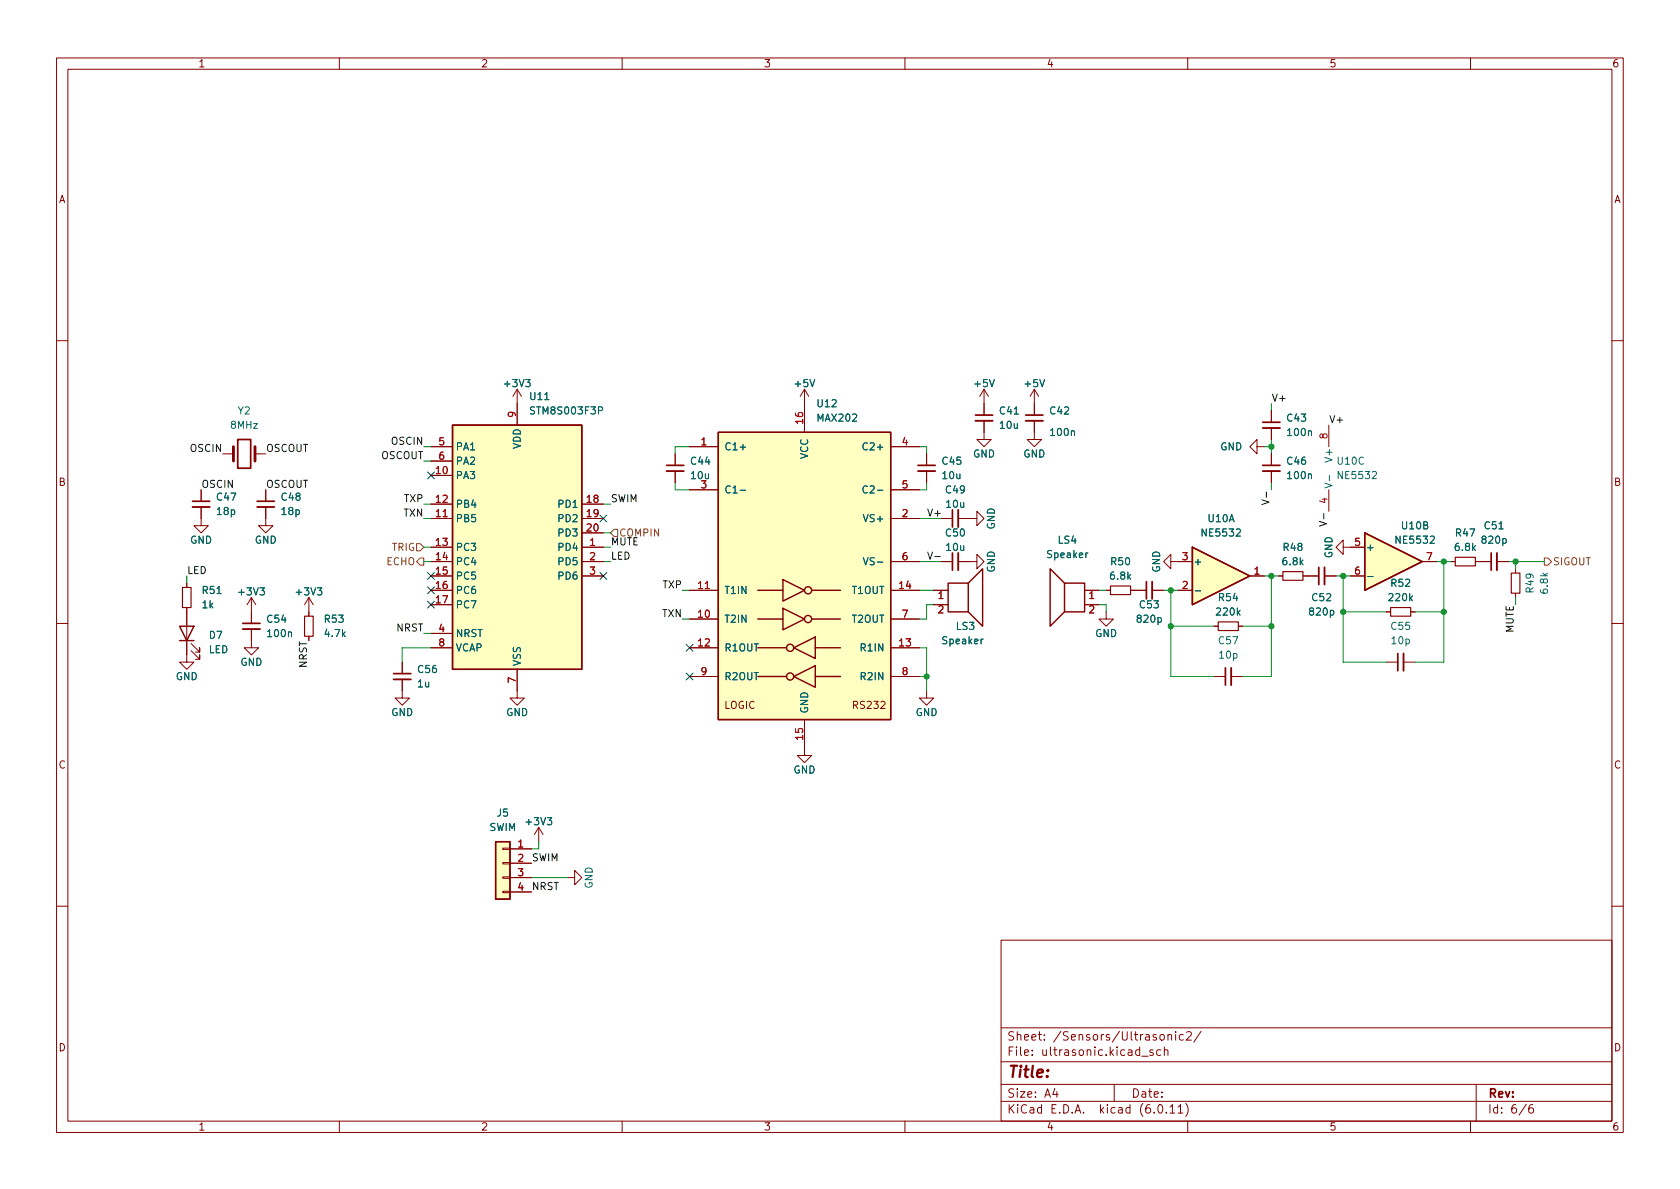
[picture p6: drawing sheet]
<svg xmlns="http://www.w3.org/2000/svg" width="297mm" height="210mm" viewBox="0 0 297 210" stroke-linecap="round" stroke-linejoin="round" font-family="sans-serif">
<g fill="none" stroke="#840000" stroke-width=".18">
<path d="M10 10.2h277v190.1h-277zM12 12.2h273v186.1h-273zM60 10.2v2M110 10.2v2M160 10.2v2M210 10.2v2M260 10.2v2M10 60.2h2M76.2 79h3.8M91.4 68.8v6.4M91.4 68.8l-.7 1.3M91.4 68.8l.8 1.3"/>
<path d="M121.9 79h5.1M142.2 68.8v7.6M142.2 68.8l-.7 1.3M142.2 68.8l.8 1.3M157.5 79h5.1M174 74.4v3.3h1.3l-1.3 1.3-1.3-1.3h1.3M174 68.8l-.8 1.3M174 68.8v4.6M174 68.8l.8 1.3M182.9 74.4v3.3h1.2l-1.2 1.3-1.3-1.3h1.3M182.9 68.8l-.8 1.3M182.9 68.8v4.6"/>
<path d="M182.9 68.8l.7 1.3M222.2 79v-1.3l-1.2 1.3 1.2 1.3v-1.3h1.3M224.8 72.6v2.1M224.8 75.7v2M234.9 75.2v3.8M285 60.2h2M35.6 89.7v3.3h1.2l-1.2 1.2-1.3-1.2h1.3M35.6 86.6v2M39.4 80.3h1.9M45.1 80.3h1.9M47 89.7v3.3h1.3l-1.3 1.2-1.3-1.2h1.3M47 86.6v2"/>
<path d="M76.2 99.3h3.8M76.2 91.7h3.8M76.2 96.8h3.8M76.2 84.1h3.8M76.2 89.1h3.8M76.2 81.5h3.8M102.9 99.3h3.8M102.9 91.7h3.8M102.9 96.8h3.8M102.9 89.1h3.8M102.9 94.2h3.8M119.4 80.3v2"/>
<path d="M119.4 83.3v2M121.9 86.6h5.1M157.5 99.3h5.1M157.5 91.7h5.1M157.5 86.6h5.1M163.8 80.3v2M163.8 83.3v2M166.4 99.3h2M166.4 91.7h2M169.4 91.7h3.3v-1.3l1.3 1.3-1.3 1.3v-1.3M169.4 99.3h3.3v-1.3l1.3 1.3-1.3 1.3v-1.3M207 99.3v-1.3l-1.3 1.3 1.3 1.3v-1.3h3.8"/>
<path d="M224.8 80.3v2M224.8 83.3v2M234.9 86.6v3.8M237.5 96.8v-1.3l-1.3 1.3 1.3 1.2v-1.2h3.8M251.5 99.3h2.5M256.5 99.3h.8M260.9 99.3h2.8M264.7 99.3h2M10 110.2h2M33 107.4v9.7h1.3l-1.3 1.3-1.3-1.3h1.3M33 103.1v.8M33.8 115.1l1.5 1.5v-.8v.8h-.8"/>
<path d="M33.8 113.8l1.5 1.5v-.8v.8h-.8M44.4 111.2v3.3h1.3l-1.3 1.3-1.2-1.3h1.2M44.4 105.7v4.5M44.4 105.7l-.7 1.2M44.4 105.7l.8 1.2M54.6 105.7l-.8 1.2M54.6 105.7v3.3M54.6 112.5v.8M54.6 105.7l.8 1.2M71.1 117.1v2M76.2 104.4h3.8M76.2 114.5h3.8"/>
<path d="M76.2 101.8h3.8M76.2 106.9h3.8M76.2 112h3.8M91.4 118.4v5h1.3l-1.3 1.3-1.2-1.3h1.2M102.9 101.8h3.8M121.9 109.5h5.1M121.9 104.4h5.1M121.9 114.5h5.1M121.9 119.6h5.1M157.5 109.5h5.1M157.5 104.4h5.1M157.5 114.5h5.1"/>
<path d="M157.5 119.6h5.1M165.1 104.4h2.5M165.1 106.9h2.5M191.8 104.4h2.5M191.8 106.9h2.5M195.6 108.2v1.3h1.2l-1.2 1.2-1.3-1.2h1.3M195.6 104.4h.7M199.9 104.4h2.8M203.7 104.4h2M208.3 104.4h2.5M214.6 119.6h2.1M214.6 110.7h.8"/>
<path d="M217.7 119.6h2M218.9 110.7h.8M221 101.8h2.5M226.1 101.8h.7M230.4 101.8h2.8M234.2 101.8h2M238.8 101.8h2.5M245.1 108.2h.8M245.1 117.1h2M248.2 117.1h2M249.4 108.2h.8M268 100.6v.7"/>
<path d="M268 104.9v.8M285 110.2h2M71.1 120.1v3.3h1.3l-1.3 1.3-1.3-1.3h1.3M142.2 127.2v6.4h1.3l-1.3 1.3-1.2-1.3h1.2M155.8 124.1l.4-.1 .3 .4-.8 .9h.8M163.8 122.2v1.2h1.3l-1.3 1.3-1.2-1.3h1.2M88.9 157.6h1.3v.3h-1.3zM88.9 155.1h1.3v.2h-1.3zM88.9 152.5h1.3v.3h-1.3zM88.9 150h1.3v.2h-1.3zM90.2 150.1h3.8M90.2 152.6h3.8"/>
<path d="M90.2 155.2h3.8M90.2 157.7h3.8M95.2 146.3l-.7 1.3M95.2 146.3v2.5M95.2 146.3l.8 1.3M100.3 155.2h1.3v-1.3l1.3 1.3-1.3 1.3v-1.3M10 160.2h2M177 166.3h108v32h-108zM285 160.2h2M60 198.3v2M110 198.3v2M160 198.3v2"/>
<path d="M177 194.8h108M177 191.8h108M177 187.8h108M177 181.8h108M182.5 186.5v.1M182.5 185.7v.1M184.6 183.8v.1M184.6 183v.1M197 191.8v3M203.9 185.7l-.4-.1-.2 .2 .1 .3 .5 .1v.4h-.6M205.2 185.7l-.4-.1-.3 .3v.4l.1 .3h.6M205.9 185.8l.2-.2 .3 .1 .1 .9"/>
<path d="M205.9 185.1v1.5M206.5 183.1l.2-.2 .4 .1v.9M207.9 182.4v.2M207.9 182.9v1M209.2 183l-.4-.1-.3 .3v.4l.1 .3h.6M209.6 195.1a1.72 1.72 0 0 1 0 2.3M209.8 182.6l.6-.2 .2 .2v.3l-.9 1h.9M210 198.3v2M212.4 182.4l-1.3 1.9M260 198.3v2M261 191.8v6.5M271 195.3a.6 .6 0 0 0-.7 .7v.5l.1 .3h.5l.2-.1 .1-.5-.2-.2-.4-.1-.3 .3"/>
</g>
<g fill="none" stroke="#840000" stroke-width=".33">
<path d="M172.5 74.4h3M181.4 74.4h3M223.3 75.7h3M34 89.7h3.1M45.5 89.7h3M117.9 83.3h3M162.3 83.3h3.1M169.4 90.2v3M169.4 97.8v3M223.3 83.3h3M264.7 97.8v3M42.9 111.2h3.1"/>
<path d="M203.7 102.9v3M217.7 118.1v3.1M234.2 100.3v3.1M248.2 115.6v3M69.6 120.1h3"/>
</g>
<g fill="none" stroke="#840000" stroke-width=".3">
<path d="M42 77.7h2.3v5.1h-2.3zM172.5 73.4h3M181.4 73.4h3M223.3 74.7h3M34 88.6h3.1M45.5 88.6h3M117.9 82.3h3M162.3 82.3h3.1M168.4 90.2v3M168.4 97.8v3M223.3 82.3h3M263.7 97.8v3"/>
<path d="M42.9 110.2h3.1M69.6 119.1h3M202.7 102.9v3M216.7 118.1v3.1M233.2 100.3v3.1M247.1 115.6v3"/>
</g>
<g fill="none" stroke="#006464" stroke-width=".18">
<path d="M93 67.1h.7l-.4 .5 .4 .1v.6l-.2 .1-.5-.1M96.3 70.7h.7M105.8 72.6l.6-.1 .1-.1v-.3l-.7-.2v1.3M143.2 67.1l.4 1.3 .5-1.3M175 67.1l.4 1.3 .4-1.3M179.3 73.2h.8M183.8 67.1l.5 1.3 .4-1.3M189.4 76.3l.2-.1h.3l.1 .8M231.3 76.3l.2-.1h.3l.1 .8M130.9 86.7h.9M155.1 86.7h1M155.1 99.4h1"/>
<path d="M192.4 97.8l-.4 .2M218.6 93.7l.5-.2 .2 .4-.8 .9h.8M231.3 83.9l.2-.1 .3 .1 .1 .7M234.3 85.4l1.2 .5-1.2 .4M235 84v1M242.6 83.5l.5-.1 .3 .3-.8 .9h.8M252.9 94.9l.5-.1 .2 .4-.8 .9h.8M265 93.5h.8M265.7 95.3l.4-.1 .2 .3-.1 .5h-.5M38.4 105h.7M46 103.9h.7l-.4 .5 .4 .2v.5l-.2 .1-.5-.1M51 111.9l.2-.2 .3 .1v.8"/>
<path d="M56.1 103.9h.8l-.4 .5 .3 .2v.5l-.1 .1-.6-.1M173.8 113l-.3 .2M204.7 109.3l.4-.1 .2 .2-.1 .6h-.5M211.3 104.5h1M218.9 108.3l.4 .5M219.3 107.9l-.5 .5M235.2 108l.4-.1 .2 .3-.1 .5h-.5M241.8 101.9h1M249.4 105.7l.3 .5M249.7 105.4l-.4 .5M96.8 144.6h.7l-.4 .5 .4 .1v.5l-.2 .2-.5-.2"/>
</g>
<path d="M257.3 98.5h3.6v1.6h-3.6zM32.3 103.9h1.5v3.5h-1.5zM53.8 109h1.6v3.5h-1.6zM196.3 103.6h3.6v1.6h-3.6zM215.4 110h3.5v1.5h-3.5zM226.8 101.1h3.6v1.5h-3.6zM245.9 107.4h3.5v1.6h-3.5zM267.2 101.3h1.5v3.6h-1.5z" fill="none" stroke="#840000" stroke-width=".2"/>
<g fill="#ffffc2" stroke="#ffffc2" stroke-width=".18">
<path d="M127 76.4h30.5v50.8h-30.5z"/>
<path d="M210.8 96.8l10.2 5-10.2 5.1z"/>
<path d="M87.6 148.8h2.6v10.2h-2.6z"/>
<path d="M241.3 94.2l10.2 5.1-10.2 5.1z"/>
<path d="M80 75.2h22.9v43.2h-22.9z"/>
</g>
<g fill="none" stroke="#840000" stroke-width=".25">
<path d="M80 75.2h22.9v43.2h-22.9zM127 76.4h30.5v50.8h-30.5zM210.8 96.8l10.2 5-10.2 5.1zM241.3 94.2l10.2 5.1-10.2 5.1zM31.7 110.7h2.6l-1.3 2.6zM31.7 113.3h2.6M134 109.5h4.4M134 104.4h4.4M134 119.6h5.1M134 114.5h5.1M138.4 107.6l3.8 1.9-3.8 1.9zM138.4 102.5l3.8 1.9-3.8 1.9z"/>
<path d="M140.3 119.6l3.8-1.9v3.8zM140.3 114.5l3.8-1.9v3.9zM143.5 109.5h5.1M143.5 104.4h5.1M144.1 119.6h4.5M144.1 114.5h4.5M167.6 103.1h3.6v5.1h-3.6zM171.2 103.1l2.5-2.5v10.1l-2.5-2.5M188.2 103.1h3.6v5.1h-3.6zM188.2 103.1l-2.5-2.5v10.1l2.5-2.5M87.6 148.8h2.6v10.2h-2.6z"/>
<circle cx="139.7" cy="114.5" r=".63"/>
<circle cx="139.7" cy="119.6" r=".63"/>
<circle cx="142.9" cy="109.5" r=".63"/>
<circle cx="142.9" cy="104.4" r=".63"/>
</g>
<path d="M78.3 91.4h.8M124.7 104.1h.7M166 104.9l.4-.3v1.3M166 107.2l.5-.1 .2 .4-.8 .9h.8M192.7 104.9l.3-.3v1.3M192.7 107.2l.5-.1 .2 .4-.8 .9h.8" fill="none" stroke="#a90000" stroke-width=".18"/>
<path d="M41.3 79v2.5M45.1 79v2.5" fill="none" stroke="#840000" stroke-width=".51"/>
<path d="M73.7 96.1h.6l.6 .7-.6 .6h-.6zM74.3 98.7h.6v1.2h-.6l-.6-.6zM107.9 94.2l.7-.6h.6v1.3h-.6zM273 98.7h.7l.6 .6-.6 .6h-.7z" fill="none" stroke="#725600" stroke-width=".18"/>
<path d="M164 97.6l.5 1.3 .4-1.3M165.3 98.4h1M223.1 88.4l1.3 .4-1.3 .4M223.9 87v1M233.3 92.2l1.2 .4-1.2 .4M234.1 90.8v1" fill="none" stroke="#0f0f0f" stroke-width=".18"/>
<g fill="none" stroke="#009600" stroke-width=".18">
<path d="M74.9 79h1.3M121.9 79h-2.5v1.3M162.6 79h1.2v1.3M223.5 79h1.3M224.8 71.4v1.2M224.8 77.7v2.6M74.9 81.5h1.3M74.9 89.1h1.3M74.9 99.3h1.3M74.9 96.8h1.3M74.9 91.7h1.3M106.7 89.1h1.2"/>
<path d="M106.7 99.3h1.2M106.7 96.8h1.2M106.7 94.2h1.2M119.4 85.3v1.3h2.5M162.6 99.3h3.8M162.6 91.7h3.8M163.8 85.3v1.3h-1.2M224.8 85.3v1.3M254 99.3h2.5M255.3 99.3v17.8h-5.1M266.7 99.3h6.3M268 99.3v1.3"/>
<path d="M33 101.8v1.3M74.9 112h1.3M76.2 114.5h-5.1v2.6M120.6 109.5h1.3M120.6 104.4h1.3M162.6 114.5h1.2v7.7M162.6 119.6h1.2M162.6 104.4h2.5M165.1 106.9h-1.3v2.6h-1.2M194.3 104.4h1.3M194.3 106.9h1.3v1.3M205.7 104.4h2.6"/>
<path d="M207 104.4v15.2h7.6M207 110.7h7.6M219.7 110.7h5.1M223.5 101.8h2.6M224.8 101.8v17.8h-5.1M236.2 101.8h2.6M237.5 101.8v15.3h7.6M237.5 108.2h7.6M250.2 108.2h5.1M268 105.7v1.2M94 155.2h6.3M95.2 148.8v1.3h-1.2"/>
</g>
<g fill="none" stroke="#000084" stroke-width=".18">
<path d="M75.6 83.5l1.2 1.2M76.8 83.5l-1.2 1.2M106.1 91.1l1.2 1.2M107.3 91.1l-1.2 1.2M75.6 106.3l1.2 1.2M75.6 101.2l1.2 1.3M75.6 103.8l1.2 1.2M76.8 106.3l-1.2 1.2M76.8 101.2l-1.2 1.3M76.8 103.8l-1.2 1.2M106.1 101.2l1.2 1.3M107.3 101.2l-1.2 1.3"/>
<path d="M121.3 113.9l1.2 1.3M121.3 119l1.2 1.2M122.5 113.9l-1.2 1.3M122.5 119l-1.2 1.2"/>
</g>
<g fill="#009600" stroke="#009600" stroke-width=".18">
<circle cx="207" cy="104.4" r=".46"/>
<circle cx="207" cy="110.7" r=".46"/>
<circle cx="224.8" cy="110.7" r=".46"/>
<circle cx="163.8" cy="119.6" r=".46"/>
<circle cx="255.3" cy="99.3" r=".46"/>
<circle cx="237.5" cy="108.2" r=".46"/>
<circle cx="237.5" cy="101.8" r=".46"/>
<circle cx="255.3" cy="108.2" r=".46"/>
<circle cx="268" cy="99.3" r=".46"/>
<circle cx="224.8" cy="79" r=".46"/>
<circle cx="224.8" cy="101.8" r=".46"/>
</g>
<text font-size="2.8" fill="#840000" x="178" y="191.2">Title:</text>
<g font-size="2.1" fill="#840000">
<text x="178" y="184.5">Sheet:</text>
<text x="186.2" y="184.5">/Sensors/Ultrasonic2/</text>
<text x="178" y="187.2">File:</text>
<text x="184.4" y="187.2">ultrasonic.kicad_sch</text>
<text x="178" y="197.4">KiCad</text>
<text x="178" y="194.6">Size:</text>
<text x="184.7" y="194.6">A4</text>
<text x="185.7" y="197.4">E.D.A.</text>
<text x="194.6" y="197.4">kicad</text>
<text x="200" y="194.6">Date:</text>
<text x="201.8" y="197.4">(6.0.11)</text>
<text x="263" y="194.6">Rev:</text>
<text x="263" y="197.4">Id:</text>
<text x="267.1" y="197.4">6/6</text>
</g>
<g font-size="1.8" fill="#840000">
<text x="35" y="12.3">1</text>
<text x="85" y="12.3">2</text>
<text x="135" y="12.3">3</text>
<text x="185" y="12.3">4</text>
<text x="235" y="12.3">5</text>
<text x="285" y="12.3">6</text>
<text x="10.4" y="36.3">A</text>
<text x="285.4" y="36.3">A</text>
<text x="10.3" y="86.3">B</text>
<text x="285.3" y="86.3">B</text>
<text x="128" y="125.7">LOGIC</text>
<text x="150.5" y="125.7">RS232</text>
<text x="10.3" y="136.3">C</text>
<text x="285.3" y="136.3">C</text>
<text x="10.3" y="186.3">D</text>
<text x="285.3" y="186.3">D</text>
<text x="35" y="200.3">1</text>
<text x="85" y="200.3">2</text>
<text x="135" y="200.3">3</text>
<text x="185" y="200.3">4</text>
<text x="235" y="200.3">5</text>
<text x="285" y="200.3">6</text>
</g>
<g font-size="1.8" fill="#006464">
<text x="88.8" y="68.8">+3V3</text>
<text x="93.5" y="71.1">U11</text>
<text x="140.2" y="68.8">+5V</text>
<text x="172" y="68.8">+5V</text>
<text x="180.9" y="68.8">+5V</text>
<text x="40.6" y="76.2">8MHz</text>
<text x="42" y="73.7">Y2</text>
<text x="93.5" y="73.7">STM8S003F3P</text>
<text x="144.3" y="72.4">U12</text>
<text x="144.3" y="74.9">MAX202</text>
<text x="176.5" y="73.7">C41</text>
<text x="176.5" y="76.2">10u</text>
<text x="185.4" y="73.7">C42</text>
<text x="185.4" y="77.5">100n</text>
<text x="227.3" y="74.9">C43</text>
<text x="227.3" y="77.5">100n</text>
<text x="80.5" y="80">PA1</text>
<text x="80.5" y="82.6">PA2</text>
<text x="92.5" y="79.5" transform="rotate(-90 92.5 79.5)">VDD</text>
<text x="121.9" y="82.6">C44</text>
<text x="128" y="80">C1+</text>
<text x="143.3" y="81.2" transform="rotate(-90 143.3 81.2)">VCC</text>
<text x="152.3" y="80">C2+</text>
<text x="166.4" y="82.6">C45</text>
<text x="172" y="81.3">GND</text>
<text x="180.9" y="81.3">GND</text>
<text x="215.7" y="80">GND</text>
<text x="227.3" y="82.6">C46</text>
<text x="236" y="81.9" transform="rotate(-90 236 81.9)">V+</text>
<text x="236.2" y="82.6">U10C</text>
<text x="38.1" y="88.9">C47</text>
<text x="49.5" y="88.9">C48</text>
<text x="80.5" y="85.1">PA3</text>
<text x="121.9" y="85.1">10u</text>
<text x="128" y="87.6">C1-</text>
<text x="152.3" y="87.6">C2-</text>
<text x="166.4" y="85.1">10u</text>
<text x="167" y="87.6">C49</text>
<text x="227.3" y="85.1">100n</text>
<text x="236.2" y="85.1">NE5532</text>
<text x="38.1" y="91.4">18p</text>
<text x="49.5" y="91.4">18p</text>
<text x="80.5" y="92.7">PB5</text>
<text x="80.5" y="90.2">PB4</text>
<text x="98.5" y="90.2">PD1</text>
<text x="98.5" y="92.7">PD2</text>
<text x="98.5" y="95.3">PD3</text>
<text x="152.4" y="92.7">VS+</text>
<text x="167" y="95.3">C50</text>
<text x="167" y="90.2">10u</text>
<text x="176.3" y="93.7" transform="rotate(-90 176.3 93.7)">GND</text>
<text x="212.2" y="95.3">NE5532</text>
<text x="213.4" y="92.7">U10A</text>
<text x="247.6" y="94">U10B</text>
<text x="257.2" y="95.3">R47</text>
<text x="262.2" y="94">C51</text>
<text x="33.5" y="96.5">GND</text>
<text x="45" y="96.5">GND</text>
<text x="80.5" y="97.8">PC3</text>
<text x="80.5" y="100.3">PC4</text>
<text x="98.5" y="97.8">PD4</text>
<text x="98.5" y="100.3">PD5</text>
<text x="152.4" y="100.3">VS-</text>
<text x="167" y="97.8">10u</text>
<text x="176.3" y="101.3" transform="rotate(-90 176.3 101.3)">GND</text>
<text x="184.9" y="99.1">Speaker</text>
<text x="186.9" y="96.5">LS4</text>
<text x="196.2" y="100.3">R50</text>
<text x="205.5" y="101.3" transform="rotate(-90 205.5 101.3)">GND</text>
<text x="210.9" y="100.3">+</text>
<text x="226.5" y="100.3">6.8k</text>
<text x="226.7" y="97.8">R48</text>
<text x="236" y="98.8" transform="rotate(-90 236 98.8)">GND</text>
<text x="241.4" y="97.8">+</text>
<text x="246.5" y="96.5">NE5532</text>
<text x="257" y="97.8">6.8k</text>
<text x="261.7" y="96.5">820p</text>
<text x="35.6" y="105.4">R51</text>
<text x="35.6" y="108">1k</text>
<text x="41.8" y="105.7">+3V3</text>
<text x="52" y="105.7">+3V3</text>
<text x="80.5" y="102.9">PC5</text>
<text x="80.5" y="105.4">PC6</text>
<text x="80.5" y="108">PC7</text>
<text x="98.5" y="102.9">PD6</text>
<text x="128" y="105.4">T1IN</text>
<text x="150.5" y="105.4">T1OUT</text>
<text x="196" y="102.9">6.8k</text>
<text x="201.3" y="108">C53</text>
<text x="215.2" y="106.7">R54</text>
<text x="231.8" y="106.7">C52</text>
<text x="245.2" y="106.7">220k</text>
<text x="245.7" y="104.1">R52</text>
<text x="271.5" y="105" transform="rotate(-90 271.5 105)">R49</text>
<text x="274.1" y="105.2" transform="rotate(-90 274.1 105.2)">6.8k</text>
<text x="36.8" y="113.3">D7</text>
<text x="47" y="110.5">C54</text>
<text x="47" y="113">100n</text>
<text x="57.2" y="110.5">R53</text>
<text x="57.2" y="113">4.7k</text>
<text x="80.5" y="113">NRST</text>
<text x="128" y="110.5">T2IN</text>
<text x="150.5" y="110.5">T2OUT</text>
<text x="168.9" y="111.8">LS3</text>
<text x="193.6" y="113">GND</text>
<text x="200.7" y="110.5">820p</text>
<text x="214.8" y="109.2">220k</text>
<text x="231.2" y="109.2">820p</text>
<text x="245.7" y="111.8">C55</text>
<text x="36.8" y="115.9">LED</text>
<text x="42.4" y="118.1">GND</text>
<text x="73.7" y="119.4">C56</text>
<text x="80.5" y="115.6">VCAP</text>
<text x="92.5" y="117.9" transform="rotate(-90 92.5 117.9)">VSS</text>
<text x="128" y="115.6">R1OUT</text>
<text x="151.9" y="115.6">R1IN</text>
<text x="166.4" y="114.3">Speaker</text>
<text x="215.3" y="114.3">C57</text>
<text x="215.3" y="116.8">10p</text>
<text x="245.8" y="114.3">10p</text>
<text x="31" y="120.7">GND</text>
<text x="73.7" y="121.9">1u</text>
<text x="128" y="120.7">R2OUT</text>
<text x="151.9" y="120.7">R2IN</text>
<text x="69.1" y="127">GND</text>
<text x="89.4" y="127">GND</text>
<text x="143.3" y="126.2" transform="rotate(-90 143.3 126.2)">GND</text>
<text x="161.8" y="127">GND</text>
<text x="140.2" y="137.2">GND</text>
<text x="86.5" y="147.3">SWIM</text>
<text x="87.7" y="144.8">J5</text>
<text x="92.6" y="146.3">+3V3</text>
<text x="105.2" y="157.2" transform="rotate(-90 105.2 157.2)">GND</text>
</g>
<g font-size="1.8" fill="#0f0f0f">
<text x="224.8" y="71">V+</text>
<text x="234.9" y="74.8">V+</text>
<text x="33.5" y="79.9">OSCIN</text>
<text x="47" y="79.9">OSCOUT</text>
<text x="67.3" y="81.2">OSCOUT</text>
<text x="69" y="78.6">OSCIN</text>
<text x="35.6" y="86.3">OSCIN</text>
<text x="47" y="86.3">OSCOUT</text>
<text x="71.3" y="88.8">TXP</text>
<text x="107.9" y="88.8">SWIM</text>
<text x="71.3" y="91.3">TXN</text>
<text x="163.8" y="91.3">V+</text>
<text x="33" y="101.5">LED</text>
<text x="107.9" y="99">LED</text>
<text x="107.9" y="96.4">MUTE</text>
<text x="117.1" y="104">TXP</text>
<text x="70" y="111.7">NRST</text>
<text x="117" y="109.1">TXN</text>
<text x="267.6" y="112" transform="rotate(-90 267.6 112)">MUTE</text>
<text x="54.3" y="118.2" transform="rotate(-90 54.3 118.2)">NRST</text>
<text x="94" y="152.3">SWIM</text>
<text x="94" y="157.4">NRST</text>
</g>
<g font-size="1.8" fill="#a90000">
<text x="91.2" y="74" transform="rotate(-90 91.2 74)">9</text>
<text x="142" y="75.2" transform="rotate(-90 142 75.2)">16</text>
<text x="234.7" y="77.8" transform="rotate(-90 234.7 77.8)">8</text>
<text x="76.8" y="83.8">10</text>
<text x="77.4" y="78.7">5</text>
<text x="77.4" y="81.3">6</text>
<text x="123.8" y="78.7">1</text>
<text x="159.3" y="78.7">4</text>
<text x="76.8" y="88.9">12</text>
<text x="103.5" y="88.9">18</text>
<text x="123.8" y="86.4">3</text>
<text x="159.3" y="86.4">5</text>
<text x="234.7" y="89.2" transform="rotate(-90 234.7 89.2)">4</text>
<text x="76.8" y="91.4">11</text>
<text x="103.5" y="91.4">19</text>
<text x="103.5" y="94">20</text>
<text x="159.3" y="91.4">2</text>
<text x="76.8" y="96.5">13</text>
<text x="76.8" y="99.1">14</text>
<text x="76.8" y="101.6">15</text>
<text x="104.1" y="96.5">1</text>
<text x="104.1" y="99.1">2</text>
<text x="104.1" y="101.6">3</text>
<text x="159.3" y="99.1">6</text>
<text x="208.9" y="99.1">3</text>
<text x="221.6" y="101.6">1</text>
<text x="239.3" y="96.5">5</text>
<text x="239.3" y="101.6">6</text>
<text x="252" y="99.1">7</text>
<text x="76.8" y="104.1">16</text>
<text x="76.8" y="106.7">17</text>
<text x="123.2" y="104.1">11</text>
<text x="158.7" y="104.1">14</text>
<text x="165.7" y="106.7">1</text>
<text x="192.4" y="106.7">1</text>
<text x="208.9" y="104.1">2</text>
<text x="77.4" y="111.8">4</text>
<text x="123.2" y="109.2">10</text>
<text x="159.3" y="109.2">7</text>
<text x="77.4" y="114.3">8</text>
<text x="123.2" y="114.3">12</text>
<text x="123.8" y="119.4">9</text>
<text x="158.7" y="114.3">13</text>
<text x="159.3" y="119.4">8</text>
<text x="91.2" y="120.9" transform="rotate(-90 91.2 120.9)">7</text>
<text x="142" y="131.1" transform="rotate(-90 142 131.1)">15</text>
<text x="91.4" y="149.9">1</text>
<text x="91.4" y="152.4">2</text>
<text x="91.4" y="154.9">3</text>
<text x="91.4" y="157.5">4</text>
</g>
<g font-size="1.8" fill="#725600">
<text x="109.4" y="95.3">COMPIN</text>
<text x="68.2" y="100.3">ECHO</text>
<text x="69.2" y="97.8">TRIG</text>
<text x="274.5" y="100.3">SIGOUT</text>
</g>
</svg>
